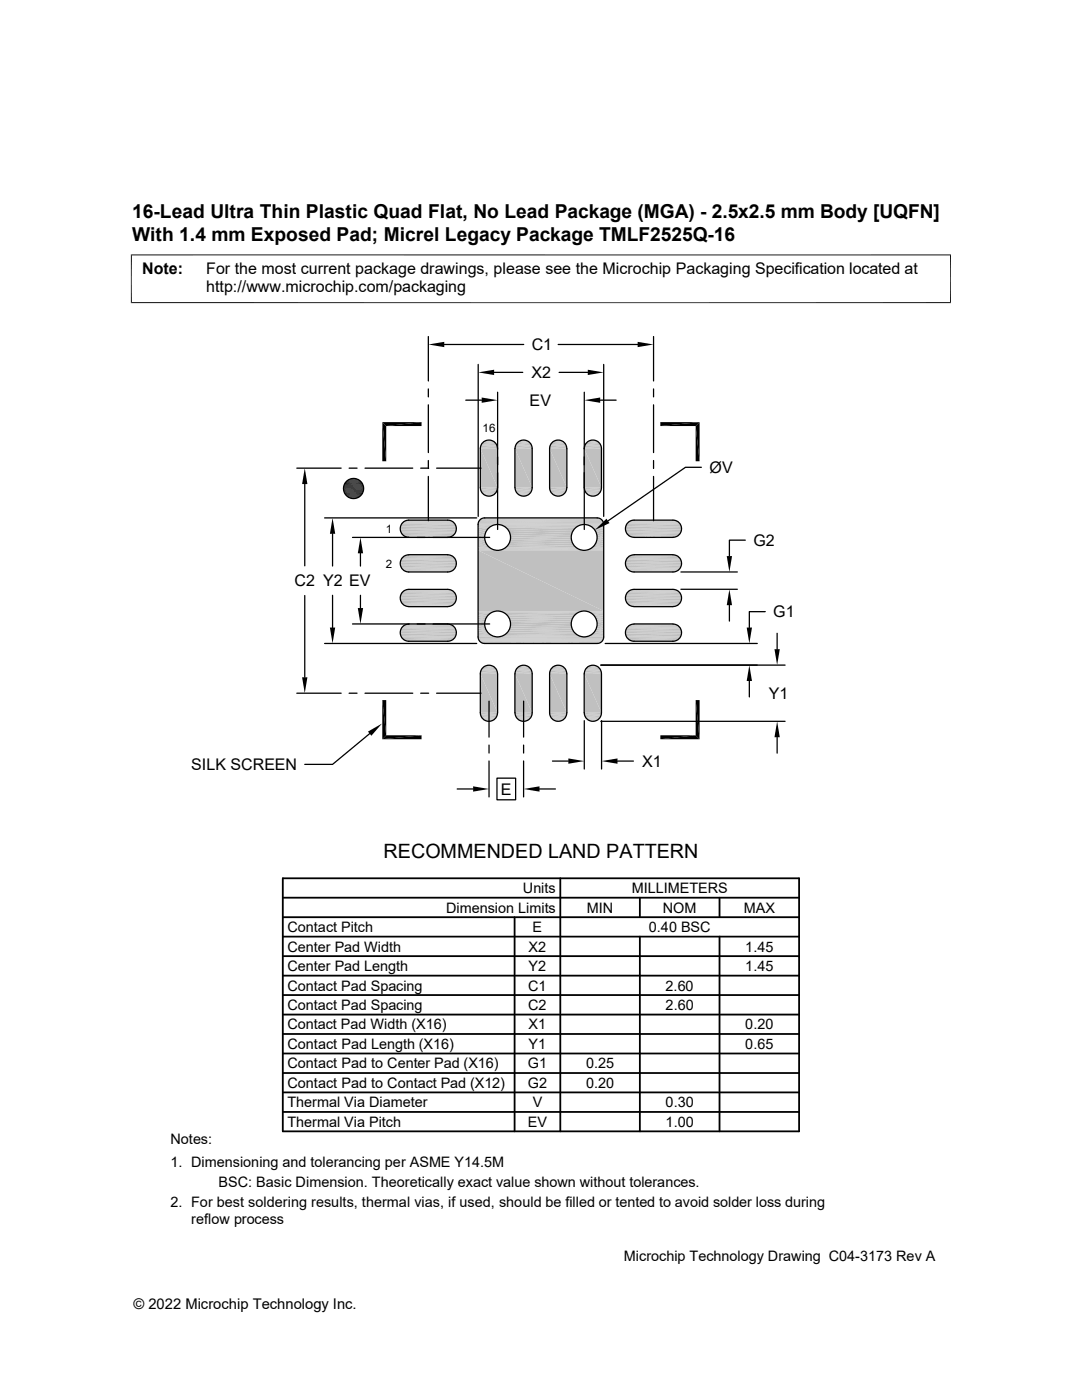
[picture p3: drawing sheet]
<svg xmlns="http://www.w3.org/2000/svg" width="216mm" height="279mm" viewBox="0 0 216 279" stroke-linecap="round" stroke-linejoin="round" font-family="sans-serif">
<g fill="#c0c0c0">
<path d="M117.8 87.9h1z"/>
<path d="M118.1 87.8l.7 .1z"/>
<path d="M110.9 87.9h1z"/>
<path d="M111.2 87.8l.7 .1z"/>
<path d="M104 87.9h.9z"/>
<path d="M104.3 87.8l.6 .1z"/>
<path d="M97.1 87.9h.9z"/>
<path d="M97.4 87.8l.6 .1z"/>
<path d="M117.5 88l.3-.1 1.3 .1z"/>
<path d="M117.8 87.9l1.3 .1z"/>
<path d="M110.6 88l.3-.1 1.3 .1z"/>
<path d="M110.9 87.9l1.3 .1z"/>
<path d="M103.7 88l.3-.1 1.2 .1z"/>
<path d="M104 87.9l1.2 .1z"/>
<path d="M96.8 88l.3-.1 1.2 .1z"/>
<path d="M97.1 87.9l1.2 .1z"/>
</g>
<path d="M117.3 88.1h2" fill="none" stroke="#c0c0c0" stroke-width=".2"/>
<path d="M117.5 88h1.6l.2 .2z" fill="#c0c0c0"/>
<path d="M110.3 88.1h2.1" fill="none" stroke="#c0c0c0" stroke-width=".2"/>
<path d="M110.6 88h1.6l.2 .2z" fill="#c0c0c0"/>
<path d="M103.4 88.1h2.1" fill="none" stroke="#c0c0c0" stroke-width=".2"/>
<path d="M103.7 88h1.5l.3 .2z" fill="#c0c0c0"/>
<path d="M96.5 88.1h2.1" fill="none" stroke="#c0c0c0" stroke-width=".2"/>
<path d="M96.8 88h1.5l.3 .2z" fill="#c0c0c0"/>
<path d="M96.3 88.3h2.5M103.2 88.3h2.5M110.1 88.3h2.6M117 88.3h2.6" fill="none" stroke="#c0c0c0" stroke-width=".21"/>
<path d="M96.1 88.5h2.9M103 88.5h2.9M109.9 88.5h3M116.8 88.5h3" fill="none" stroke="#c0c0c0" stroke-width=".25"/>
<path d="M95.9 89.1h3.4M95.9 88.8h3.3M102.8 89.1h3.4M102.9 88.8h3.2M109.7 89.1h3.4M109.8 88.8h3.2M116.6 89.1h3.4M116.7 88.8h3.2" fill="none" stroke="#c0c0c0" stroke-width=".3"/>
<path d="M95.8 89.4h3.5M102.7 89.4h3.5M109.7 89.4h3.4M116.6 89.4h3.4" fill="none" stroke="#c0c0c0" stroke-width=".32"/>
<g fill="#c0c0c0">
<path d="M116.6 89.5l3.4 7.8h-3.4z"/>
<path d="M116.6 89.5h3.4v7.8z"/>
<path d="M109.7 89.5l3.4 7.8h-3.4z"/>
<path d="M109.7 89.5h3.4v7.8z"/>
<path d="M102.7 89.5l3.5 7.8h-3.5z"/>
<path d="M102.7 89.5h3.5v7.8z"/>
<path d="M95.8 89.5l3.5 7.8h-3.5z"/>
<path d="M95.8 89.5h3.5v7.8z"/>
</g>
<path d="M95.8 97.5h3.5M95.9 97.8h3.4M102.7 97.5h3.5M102.8 97.8h3.4M109.7 97.5h3.4M109.7 97.8h3.4M116.6 97.5h3.4M116.6 97.8h3.4" fill="none" stroke="#c0c0c0" stroke-width=".32"/>
<path d="M95.9 98.1h3.3M102.9 98.1h3.2M109.8 98.1h3.2M116.7 98.1h3.2" fill="none" stroke="#c0c0c0" stroke-width=".28"/>
<path d="M96.1 98.3h2.9M103 98.3h2.9M109.9 98.3h3M116.8 98.3h3" fill="none" stroke="#c0c0c0" stroke-width=".25"/>
<path d="M96.3 98.6h2.5M103.2 98.6h2.5M110.1 98.6h2.6M117 98.6h2.6" fill="none" stroke="#c0c0c0" stroke-width=".23"/>
<path d="M117.3 98.7l1.8 .2h-1.6z" fill="#c0c0c0"/>
<path d="M117.3 98.8h2" fill="none" stroke="#c0c0c0" stroke-width=".2"/>
<path d="M110.3 98.7l1.9 .2h-1.6z" fill="#c0c0c0"/>
<path d="M110.3 98.8h2.1" fill="none" stroke="#c0c0c0" stroke-width=".2"/>
<path d="M103.4 98.7l1.8 .2h-1.5z" fill="#c0c0c0"/>
<path d="M103.4 98.8h2.1" fill="none" stroke="#c0c0c0" stroke-width=".2"/>
<path d="M96.5 98.7l1.8 .2h-1.5z" fill="#c0c0c0"/>
<path d="M96.5 98.8h2.1" fill="none" stroke="#c0c0c0" stroke-width=".2"/>
<g fill="#c0c0c0">
<path d="M117.5 98.9l1.3 .1z"/>
<path d="M117.5 98.9h1.6l-.3 .1z"/>
<path d="M110.6 98.9l1.3 .1z"/>
<path d="M110.6 98.9h1.6l-.3 .1z"/>
<path d="M103.7 98.9l1.2 .1z"/>
<path d="M103.7 98.9h1.5l-.3 .1z"/>
<path d="M96.8 98.9l1.2 .1z"/>
<path d="M96.8 98.9h1.5l-.3 .1z"/>
<path d="M117.8 99h.6z"/>
<path d="M117.8 99h1z"/>
<path d="M110.9 99h.6z"/>
<path d="M110.9 99h1z"/>
<path d="M104 99h.6z"/>
<path d="M104 99h.9z"/>
<path d="M97.1 99h.6z"/>
<path d="M97.1 99h.9z"/>
</g>
<g fill="none" stroke="#c0c0c0" stroke-width=".2">
<path d="M80.4 106.9h10.1M80.4 113.8h10.1M80.4 104.2h10.1M80.4 111.1h10.1M80.4 118h10.1M80.7 104h9.6M80.7 110.9h9.6M80.7 117.8h9.6M80.7 107.1h9.6M80.7 114h9.6M81 103.9h9M81 110.8h9"/>
<path d="M81 117.7h9M81 107.2h9M81 114.1h9M81.3 107.2h8.4M81.3 114.1h8.4M81.3 103.8h8.4M81.3 110.7h8.4M81.3 117.6h8.4M125.3 106.9h10.1M125.3 113.8h10.1M125.3 104.2h10.1M125.3 111.1h10.1"/>
<path d="M125.3 118h10.1M125.6 104h9.6M125.6 110.9h9.6M125.6 117.8h9.6M125.6 107.1h9.6M125.6 114h9.6M125.9 103.9h9M125.9 110.8h9M125.9 117.7h9M125.9 107.2h9M125.9 114.1h9M126.2 103.8h8.4"/>
<path d="M126.2 110.7h8.4M126.2 117.6h8.4M126.2 107.2h8.4M126.2 114.1h8.4M80.4 120.7h10.1M80.4 127.6h10.1M80.4 124.9h10.1M80.7 124.7h9.6M80.7 120.9h9.6M80.7 127.8h9.6M81 124.6h9M81 121h9"/>
<path d="M81 127.9h9M81.3 121.1h8.4M81.3 128h8.4M81.3 124.5h8.4M125.3 120.7h10.1M125.3 127.6h10.1M125.3 124.9h10.1M125.6 124.7h9.6M125.6 120.9h9.6M125.6 127.8h9.6M125.9 124.6h9M125.9 121h9"/>
<path d="M125.9 127.9h9M126.2 124.5h8.4M126.2 121.1h8.4M126.2 128h8.4"/>
</g>
<path d="M80.2 113.6h10.5M80.2 104.4h10.5M80.2 118.2h10.5M125.1 113.6h10.6M125.1 104.4h10.6M125.1 118.2h10.6M80.2 127.4h10.5M125.1 127.4h10.6" fill="none" stroke="#c0c0c0" stroke-width=".23"/>
<path d="M80 104.6h10.9M80 118.4h10.9M80 113.3h10.9M124.9 113.3h10.9M124.9 104.6h10.9M124.9 118.4h10.9M80 127.2h10.9M124.9 127.2h10.9" fill="none" stroke="#c0c0c0" stroke-width=".28"/>
<g fill="none" stroke="#c0c0c0" stroke-width=".3">
<path d="M79.9 106.2h11.1M79.9 113.1h11.1M79.9 120h11.1M79.9 104.9h11.1M79.9 111.8h11.1M79.9 118.7h11.1M124.8 104.9h11.1M124.8 111.8h11.1M124.8 118.7h11.1M124.8 106.2h11.1M124.8 113.1h11.1M124.8 120h11.1"/>
<path d="M79.9 126.9h11.1M79.9 125.6h11.1M124.8 125.6h11.1M124.8 126.9h11.1"/>
</g>
<g fill="none" stroke="#c0c0c0" stroke-width=".32">
<path d="M79.9 105.2h11.2M79.9 112.1h11.2M79.9 119h11.2M79.9 105.5h11.2M79.9 105.8h11.2M79.9 112.4h11.2M79.9 112.7h11.2M79.9 119.3h11.2M79.9 119.7h11.2M124.8 105.2h11.2M124.8 112.1h11.2M124.8 119h11.2"/>
<path d="M124.8 105.5h11.2M124.8 105.8h11.2M124.8 112.4h11.2M124.8 112.7h11.2M124.8 119.3h11.2M124.8 119.7h11.2M79.9 125.9h11.2M79.9 126.2h11.2M79.9 126.6h11.2M124.8 125.9h11.2M124.8 126.2h11.2M124.8 126.6h11.2"/>
</g>
<g fill="none" stroke="#c0c0c0" stroke-width=".25">
<path d="M80 111.5h10.9M80 106.4h10.9M80.2 106.7h10.5M80.2 111.3h10.5M124.9 106.4h10.9M124.9 111.5h10.9M125.1 106.7h10.6M125.1 111.3h10.6M80 125.3h10.9M80 120.2h10.9M80.2 120.5h10.5M80.2 125.1h10.5"/>
<path d="M124.9 120.2h10.9M124.9 125.3h10.9M125.1 120.5h10.6M125.1 125.1h10.6"/>
</g>
<g fill="#c0c0c0">
<path d="M117.8 132.8h1z"/>
<path d="M118.1 132.7l.7 .1z"/>
<path d="M110.9 132.8h1z"/>
<path d="M111.2 132.7l.7 .1z"/>
<path d="M104 132.8h.9z"/>
<path d="M104.3 132.7l.6 .1z"/>
<path d="M97.1 132.8h.9z"/>
<path d="M97.4 132.7l.6 .1z"/>
<path d="M117.5 132.9l.3-.1 1.3 .1z"/>
<path d="M117.8 132.8l1.3 .1z"/>
<path d="M110.6 132.9l.3-.1 1.3 .1z"/>
<path d="M110.9 132.8l1.3 .1z"/>
<path d="M103.7 132.9l.3-.1 1.2 .1z"/>
<path d="M104 132.8l1.2 .1z"/>
<path d="M96.8 132.9l.3-.1 1.2 .1z"/>
<path d="M97.1 132.8l1.2 .1z"/>
</g>
<path d="M117.3 133h2" fill="none" stroke="#c0c0c0" stroke-width=".2"/>
<path d="M117.5 132.9h1.6l.2 .2z" fill="#c0c0c0"/>
<path d="M110.3 133h2.1" fill="none" stroke="#c0c0c0" stroke-width=".2"/>
<path d="M110.6 132.9h1.6l.2 .2z" fill="#c0c0c0"/>
<path d="M103.4 133h2.1" fill="none" stroke="#c0c0c0" stroke-width=".2"/>
<path d="M103.7 132.9h1.5l.3 .2z" fill="#c0c0c0"/>
<path d="M96.5 133h2.1" fill="none" stroke="#c0c0c0" stroke-width=".2"/>
<path d="M96.8 132.9h1.5l.3 .2z" fill="#c0c0c0"/>
<path d="M96.3 133.2h2.5M103.2 133.2h2.5M110.1 133.2h2.6M117 133.2h2.6" fill="none" stroke="#c0c0c0" stroke-width=".23"/>
<path d="M96.1 133.4h2.9M103 133.4h2.9M109.9 133.4h3M116.8 133.4h3" fill="none" stroke="#c0c0c0" stroke-width=".25"/>
<path d="M95.9 133.7h3.3M102.9 133.7h3.2M109.8 133.7h3.2M116.7 133.7h3.2" fill="none" stroke="#c0c0c0" stroke-width=".28"/>
<path d="M95.8 134.3h3.5M95.9 134h3.4M102.7 134.3h3.5M102.8 134h3.4M109.7 134.3h3.4M109.7 134h3.4M116.6 134.3h3.4M116.6 134h3.4" fill="none" stroke="#c0c0c0" stroke-width=".32"/>
<g fill="#c0c0c0">
<path d="M116.6 134.5l3.4 7.7h-3.4z"/>
<path d="M116.6 134.5h3.4v7.7z"/>
<path d="M109.7 134.5l3.4 7.7h-3.4z"/>
<path d="M109.7 134.5h3.4v7.7z"/>
<path d="M102.7 134.5l3.5 7.7h-3.5z"/>
<path d="M102.7 134.5h3.5v7.7z"/>
<path d="M95.8 134.5l3.5 7.7h-3.5z"/>
<path d="M95.8 134.5h3.5v7.7z"/>
</g>
<path d="M95.8 142.4h3.5M102.7 142.4h3.5M109.7 142.4h3.4M116.6 142.4h3.4" fill="none" stroke="#c0c0c0" stroke-width=".32"/>
<path d="M95.9 142.7h3.4M95.9 143h3.3M102.8 142.7h3.4M102.9 143h3.2M109.7 142.7h3.4M109.8 143h3.2M116.6 142.7h3.4M116.7 143h3.2" fill="none" stroke="#c0c0c0" stroke-width=".3"/>
<path d="M96.1 143.3h2.9M103 143.3h2.9M109.9 143.3h3M116.8 143.3h3" fill="none" stroke="#c0c0c0" stroke-width=".25"/>
<path d="M96.3 143.5h2.5M103.2 143.5h2.5M110.1 143.5h2.6M117 143.5h2.6" fill="none" stroke="#c0c0c0" stroke-width=".21"/>
<path d="M117.3 143.6l1.8 .2h-1.6z" fill="#c0c0c0"/>
<path d="M117.3 143.7h2" fill="none" stroke="#c0c0c0" stroke-width=".2"/>
<path d="M110.3 143.6l1.9 .2h-1.6z" fill="#c0c0c0"/>
<path d="M110.3 143.7h2.1" fill="none" stroke="#c0c0c0" stroke-width=".2"/>
<path d="M103.4 143.6l1.8 .2h-1.5z" fill="#c0c0c0"/>
<path d="M103.4 143.7h2.1" fill="none" stroke="#c0c0c0" stroke-width=".2"/>
<path d="M96.5 143.6l1.8 .2h-1.5z" fill="#c0c0c0"/>
<path d="M96.5 143.7h2.1" fill="none" stroke="#c0c0c0" stroke-width=".2"/>
<g fill="#c0c0c0">
<path d="M117.5 143.8l1.3 .1z"/>
<path d="M117.5 143.8h1.6l-.3 .1z"/>
<path d="M110.6 143.8l1.3 .1z"/>
<path d="M110.6 143.8h1.6l-.3 .1z"/>
<path d="M103.7 143.8l1.2 .1z"/>
<path d="M103.7 143.8h1.5l-.3 .1z"/>
<path d="M96.8 143.8l1.2 .1z"/>
<path d="M96.8 143.8h1.5l-.3 .1z"/>
<path d="M117.8 143.9l.6 .1z"/>
<path d="M117.8 143.9h1z"/>
<path d="M110.9 143.9l.6 .1z"/>
<path d="M110.9 143.9h1z"/>
<path d="M104 143.9l.6 .1z"/>
<path d="M104 143.9h.9z"/>
<path d="M97.1 143.9l.6 .1z"/>
<path d="M97.1 143.9h.9z"/>
</g>
<g fill="none" stroke="#c0c0c0" stroke-width=".2">
<path d="M95.4 104.7h25.1M95.4 104.8h3.4M95.4 104.9h3M95.5 104.1h24.9M95.6 103.9h24.7M95.7 103.7h24.5M95.9 103.6h24.1M96.1 103.5h23.7M96.2 103.4h23.4M96.5 103.4h22.9M99.7 104.8h16.4M100.2 104.9h15.5"/>
<path d="M117 104.8h3.5M117.5 104.9h3"/>
</g>
<path d="M95.4 104.3h25" fill="none" stroke="#c0c0c0" stroke-width=".23"/>
<path d="M95.4 104.5h25.1" fill="none" stroke="#c0c0c0" stroke-width=".21"/>
<path d="M95.4 105.1h2.6M100.6 105.1h14.7M117.9 105.1h2.6" fill="none" stroke="#c0c0c0" stroke-width=".25"/>
<path d="M101 105.4h13.9M118.2 105.4h2.3" fill="none" stroke="#c0c0c0" stroke-width=".32"/>
<path d="M95.4 105.3l1.9 .3h-1.9z" fill="#c0c0c0"/>
<path d="M95.4 105.4h2.2" fill="none" stroke="#c0c0c0" stroke-width=".32"/>
<g fill="#c0c0c0">
<path d="M118.6 105.6l1.9 .4h-1.7z"/>
<path d="M118.6 105.6h1.9v.4z"/>
</g>
<path d="M101.3 105.8h13.3" fill="none" stroke="#c0c0c0" stroke-width=".38"/>
<g fill="#c0c0c0">
<path d="M95.4 105.6l1.6 .4h-1.6z"/>
<path d="M95.4 105.6h1.9l-.3 .4z"/>
<path d="M118.8 106l1.7 .4h-1.5z"/>
<path d="M118.8 106h1.7v.4z"/>
</g>
<path d="M101.5 106.2h12.8" fill="none" stroke="#c0c0c0" stroke-width=".4"/>
<g fill="#c0c0c0">
<path d="M95.4 106l1.5 .4h-1.5z"/>
<path d="M95.4 106h1.6l-.1 .4z"/>
<path d="M119 106.4l1.5 .4h-1.4z"/>
<path d="M119 106.4h1.5v.4z"/>
</g>
<path d="M101.7 106.6h12.4" fill="none" stroke="#c0c0c0" stroke-width=".44"/>
<g fill="#c0c0c0">
<path d="M95.4 106.4l1.3 .4h-1.3z"/>
<path d="M95.4 106.4h1.5l-.2 .4z"/>
<path d="M119.1 106.8l1.4 .5h-1.3z"/>
<path d="M119.1 106.8h1.4v.5z"/>
</g>
<path d="M101.8 107h12.2" fill="none" stroke="#c0c0c0" stroke-width=".44"/>
<g fill="#c0c0c0">
<path d="M95.4 106.8l1.3 .5h-1.3z"/>
<path d="M95.4 106.8h1.3v.5z"/>
<path d="M119.2 107.3l1.3 .4h-1.4z"/>
<path d="M119.2 107.3h1.3v.4z"/>
</g>
<path d="M101.8 107.5h12.2" fill="none" stroke="#c0c0c0" stroke-width=".44"/>
<g fill="#c0c0c0">
<path d="M95.4 107.3l1.3 .4h-1.3z"/>
<path d="M95.4 107.3h1.3v.4z"/>
<path d="M119.1 107.7l1.4 .4h-1.5z"/>
<path d="M119.1 107.7h1.4v.4z"/>
</g>
<path d="M101.7 107.9h12.4" fill="none" stroke="#c0c0c0" stroke-width=".44"/>
<g fill="#c0c0c0">
<path d="M95.4 107.7l1.5 .4h-1.5z"/>
<path d="M95.4 107.7h1.3l.2 .4z"/>
<path d="M119 108.1l1.5 .4h-1.7z"/>
<path d="M119 108.1h1.5v.4z"/>
</g>
<path d="M101.5 108.3h12.8" fill="none" stroke="#c0c0c0" stroke-width=".4"/>
<g fill="#c0c0c0">
<path d="M95.4 108.1l1.6 .4h-1.6z"/>
<path d="M95.4 108.1h1.5l.1 .4z"/>
<path d="M118.8 108.5l1.7 .4h-1.9z"/>
<path d="M118.8 108.5h1.7v.4z"/>
</g>
<path d="M101.3 108.7h13.3" fill="none" stroke="#c0c0c0" stroke-width=".38"/>
<g fill="#c0c0c0">
<path d="M95.4 108.5l1.9 .4h-1.9z"/>
<path d="M95.4 108.5h1.6l.3 .4z"/>
</g>
<path d="M118.2 109.1h2.3" fill="none" stroke="#c0c0c0" stroke-width=".32"/>
<path d="M118.6 108.9h1.9v.3z" fill="#c0c0c0"/>
<path d="M95.4 109.1h2.2M101 109.1h13.9" fill="none" stroke="#c0c0c0" stroke-width=".32"/>
<path d="M95.4 109.4h2.6M100.6 109.4h14.7M117.9 109.4h2.6" fill="none" stroke="#c0c0c0" stroke-width=".25"/>
<path d="M95.4 109.6h3M95.4 109.7h3.4M95.4 109.8h25.1M99.7 109.7h16.4M100.2 109.6h15.5M117 109.7h3.5M117.5 109.6h3" fill="none" stroke="#c0c0c0" stroke-width=".2"/>
<g fill="#c0c0c0">
<path d="M95.4 109.8l25.1 12.1h-25.1z"/>
<path d="M95.4 109.8h25.1v12.1z"/>
</g>
<path d="M95.4 122h25.1M95.4 122h3.4M95.4 122.2h3M99.7 122h16.4M100.2 122.2h15.5M117 122h3.5M117.5 122.2h3" fill="none" stroke="#c0c0c0" stroke-width=".2"/>
<path d="M95.4 122.4h2.6M100.6 122.4h14.7M117.9 122.4h2.6" fill="none" stroke="#c0c0c0" stroke-width=".25"/>
<path d="M101 122.7h13.9M118.2 122.7h2.3" fill="none" stroke="#c0c0c0" stroke-width=".32"/>
<path d="M95.4 122.5l1.9 .4h-1.9z" fill="#c0c0c0"/>
<path d="M95.4 122.7h2.2" fill="none" stroke="#c0c0c0" stroke-width=".32"/>
<g fill="#c0c0c0">
<path d="M118.6 122.9l1.9 .3h-1.7z"/>
<path d="M118.6 122.9h1.9v.3z"/>
</g>
<path d="M101.3 123h13.3" fill="none" stroke="#c0c0c0" stroke-width=".38"/>
<g fill="#c0c0c0">
<path d="M95.4 122.9l1.6 .3h-1.6z"/>
<path d="M95.4 122.9h1.9l-.3 .3z"/>
<path d="M118.8 123.2l1.7 .4h-1.5z"/>
<path d="M118.8 123.2h1.7v.4z"/>
</g>
<path d="M101.5 123.4h12.8" fill="none" stroke="#c0c0c0" stroke-width=".4"/>
<g fill="#c0c0c0">
<path d="M95.4 123.2l1.5 .4h-1.5z"/>
<path d="M95.4 123.2h1.6l-.1 .4z"/>
<path d="M119 123.6l1.5 .5h-1.4z"/>
<path d="M119 123.6h1.5v.5z"/>
</g>
<path d="M101.7 123.9h12.4" fill="none" stroke="#c0c0c0" stroke-width=".44"/>
<g fill="#c0c0c0">
<path d="M95.4 123.6l1.3 .5h-1.3z"/>
<path d="M95.4 123.6h1.5l-.2 .5z"/>
<path d="M119.1 124.1l1.4 .4h-1.3z"/>
<path d="M119.1 124.1h1.4v.4z"/>
</g>
<path d="M101.8 124.3h12.2" fill="none" stroke="#c0c0c0" stroke-width=".44"/>
<g fill="#c0c0c0">
<path d="M95.4 124.1l1.3 .4h-1.3z"/>
<path d="M95.4 124.1h1.3v.4z"/>
<path d="M119.2 124.5l1.3 .5h-1.4z"/>
<path d="M119.2 124.5h1.3v.5z"/>
</g>
<path d="M101.8 124.7h12.2" fill="none" stroke="#c0c0c0" stroke-width=".44"/>
<g fill="#c0c0c0">
<path d="M95.4 124.5l1.3 .5h-1.3z"/>
<path d="M95.4 124.5h1.3v.5z"/>
<path d="M119.1 125l1.4 .4h-1.5z"/>
<path d="M119.1 125h1.4v.4z"/>
</g>
<path d="M101.7 125.2h12.4" fill="none" stroke="#c0c0c0" stroke-width=".44"/>
<g fill="#c0c0c0">
<path d="M95.4 125l1.5 .4h-1.5z"/>
<path d="M95.4 125h1.3l.2 .4z"/>
<path d="M119 125.4l1.5 .4h-1.7z"/>
<path d="M119 125.4h1.5v.4z"/>
</g>
<path d="M101.5 125.6h12.8" fill="none" stroke="#c0c0c0" stroke-width=".4"/>
<g fill="#c0c0c0">
<path d="M95.4 125.4l1.6 .4h-1.6z"/>
<path d="M95.4 125.4h1.5l.1 .4z"/>
<path d="M118.8 125.8l1.7 .4h-1.9z"/>
<path d="M118.8 125.8h1.7v.4z"/>
</g>
<path d="M101.3 126h13.3" fill="none" stroke="#c0c0c0" stroke-width=".38"/>
<g fill="#c0c0c0">
<path d="M95.4 125.8l1.9 .4h-1.9z"/>
<path d="M95.4 125.8h1.6l.3 .4z"/>
</g>
<path d="M118.2 126.4h2.3" fill="none" stroke="#c0c0c0" stroke-width=".32"/>
<path d="M118.6 126.2h1.9v.3z" fill="#c0c0c0"/>
<path d="M95.4 126.4h2.2M101 126.4h13.9" fill="none" stroke="#c0c0c0" stroke-width=".32"/>
<path d="M95.4 126.6h2.6M100.6 126.6h14.7M117.9 126.6h2.6" fill="none" stroke="#c0c0c0" stroke-width=".25"/>
<g fill="none" stroke="#c0c0c0" stroke-width=".2">
<path d="M95.4 126.9h3M95.4 127h3.4M95.4 127.1h25.1M95.4 127.4h25M95.4 127.5h25M95.5 127.6h24.9M95.5 127.7h24.9M95.6 127.8h24.7M95.6 127.9h24.6M95.7 128h24.5M95.8 128.1h24.3M95.9 128.2h24.1"/>
<path d="M96 128.2h23.9M96.1 128.3h23.7M96.3 128.4h23.3M96.4 128.4h23M99.7 127h16.4M100.2 126.9h15.5M117 127h3.5M117.5 126.9h3"/>
</g>
<path d="M95.4 127.2h25.1" fill="none" stroke="#c0c0c0" stroke-width=".21"/>
<g fill="none" stroke="#000" stroke-width=".25">
<path d="M85.5 67.2v8.8M85.5 77.6v1.6M88.6 68.7h15.9M92.9 79.9h3.2M95.4 72.7v30.4M98.6 74.3h5.7M99.3 78.3v27.4M111.4 68.7h15.8M111.6 74.3h5.7M116.6 78.3v27.4M119.8 79.9h3.1M120.5 72.7v30.4"/>
<path d="M130.4 67.2v8.8M130.4 77.6v1.6M59.2 93.4h8.9M60.8 96.6v16.3M69.7 93.4h1.5M72.8 93.4h9.6M83.9 93.4h1.6M85.5 80.8v9.5M85.5 91.9v1.6M85.5 95.1v8.8M87.1 93.4h8.9M99.3 89.5a1.71 1.71 0 0 0-1.7-1.7 1.71 1.71 0 0 0-1.8 1.7v7.8a1.71 1.71 0 0 0 1.8 1.7 1.71 1.71 0 0 0 1.7-1.7"/>
<path d="M103.1 88.5a1.72 1.72 0 0 1 1.9-.6 1.72 1.72 0 0 1 1.2 1.6v7.8a1.73 1.73 0 0 1-1.7 1.7 1.73 1.73 0 0 1-1.8-1.7l.1-7.8zM113.1 89.5a1.71 1.71 0 0 0-1.7-1.7 1.71 1.71 0 0 0-1.7 1.7v7.8a1.71 1.71 0 0 0 1.7 1.7 1.71 1.71 0 0 0 1.7-1.7M113.1 89.5v7.8M116.6 89.5a1.71 1.71 0 0 1 1.7-1.7 1.71 1.71 0 0 1 1.7 1.7v7.8a1.71 1.71 0 0 1-1.7 1.7 1.71 1.71 0 0 1-1.7-1.7M130.4 80.8v9.5M130.4 91.9v1.6M130.4 95.1v8.8M140 93.3h-3.2l-15.5 10.6M60.8 118.9v16.3M64.8 103.4h30.3M66.4 106.5v6.5M66.4 118.8v6.4"/>
<path d="M70.3 107.3h27.4M71.9 110.4v2.6M71.9 118.8v2.5M80.6 117.9l1-.3h7.7a1.73 1.73 0 0 1 1.8 1.7 1.73 1.73 0 0 1-1.8 1.8h-7.7a1.72 1.72 0 0 1-1.7-1.2 1.72 1.72 0 0 1 .7-2zM81.6 110.7h7.7M81.6 107.2a1.71 1.71 0 0 1-1.7-1.7 1.71 1.71 0 0 1 1.7-1.7h7.7a1.71 1.71 0 0 1 1.8 1.7 1.71 1.71 0 0 1-1.8 1.7M81.6 110.7a1.71 1.71 0 0 0-1.7 1.7 1.71 1.71 0 0 0 1.7 1.8h7.7a1.71 1.71 0 0 0 1.8-1.8 1.71 1.71 0 0 0-1.8-1.7M95.8 103.7l.9-.3h22.5a1.3 1.3 0 0 1 1.3 1.2v22.5a1.3 1.3 0 0 1-1.3 1.3h-22.5a1.3 1.3 0 0 1-1.3-1.3v-22.5zM125.5 117.9l1-.3h7.8a1.71 1.71 0 0 1 1.7 1.7 1.71 1.71 0 0 1-1.7 1.8h-7.8a1.72 1.72 0 0 1-1.6-1.2 1.72 1.72 0 0 1 .6-2zM125.5 104.1l1-.3h7.8a1.71 1.71 0 0 1 1.7 1.7 1.71 1.71 0 0 1-1.7 1.7h-7.8a1.72 1.72 0 0 1-1.6-1.2 1.72 1.72 0 0 1 .6-1.9zM126.5 110.7a1.71 1.71 0 0 0-1.7 1.7 1.71 1.71 0 0 0 1.7 1.8h7.8a1.71 1.71 0 0 0 1.7-1.8 1.71 1.71 0 0 0-1.7-1.7M126.5 110.7h7.8"/>
<path d="M135.9 114.2h11.2M135.9 117.6h11.2M148.7 107.8h-3.2v3.2M59.2 138.3h8.9M64.8 128.4h30.3M69.7 138.3h1.5M70.3 124.5h27.4M72.8 138.3h9.6M81.6 124.5a1.71 1.71 0 0 0-1.7 1.8 1.71 1.71 0 0 0 1.7 1.7h7.7a1.71 1.71 0 0 0 1.8-1.7 1.71 1.71 0 0 0-1.8-1.8M83.9 138.3h1.6M87.1 138.3h8.9M96.5 133.1a1.75 1.75 0 0 1 2.8 1.4v7.7a1.71 1.71 0 0 1-1.7 1.8 1.71 1.71 0 0 1-1.8-1.8v-7.7l.2-.8z"/>
<path d="M97.6 139.9v7.2M103.5 133.1a1.73 1.73 0 0 1 2.7 1.4v7.7a1.71 1.71 0 0 1-1.7 1.8 1.71 1.71 0 0 1-1.7-1.8v-7.7l.2-.8zM104.5 139.9v7.2M113.1 134.5a1.71 1.71 0 0 0-1.7-1.7 1.71 1.71 0 0 0-1.7 1.7v7.7a1.71 1.71 0 0 0 1.7 1.8 1.71 1.71 0 0 0 1.7-1.8M113.1 134.5v7.7M117.3 133.1a1.73 1.73 0 0 1 2.7 1.4v7.7a1.71 1.71 0 0 1-1.7 1.8 1.71 1.71 0 0 1-1.7-1.8v-7.7l.2-.8zM119.9 132.7h36.8M120.8 128.4h30.3M126.5 124.5a1.71 1.71 0 0 0-1.7 1.8 1.71 1.71 0 0 0 1.7 1.7h7.8a1.71 1.71 0 0 0 1.7-1.7 1.71 1.71 0 0 0-1.7-1.8M126.5 124.5h7.8M145.5 120.8v3.2M149.5 135.9v3.2"/>
<path d="M152.7 122.1h-3.2v3.1M155.1 126.4v3.2M73.8 146.4l-7.4 6.1h-5.6M91.2 157.5h3.2M97.6 148.7v1.6M97.6 151.9v7.1M99.2 155.3h3.7v4.3h-3.7zM104.5 148.7v1.6M104.5 151.9v7.1M107.7 157.5h3.1M110.2 151.9h3.2M116.6 143.8v9.7"/>
<path d="M119.9 144h36.8M120 143.8v9.7M123.2 151.9h3.2M155.1 147.1v3.2"/>
<circle cx="70.5" cy="97.5" r="2.01"/>
<circle cx="99.3" cy="107.3" r="2.58"/>
<circle cx="116.6" cy="107.3" r="2.58"/>
<circle cx="99.3" cy="124.5" r="2.58"/>
<circle cx="116.6" cy="124.5" r="2.58"/>
</g>
<g fill="none" stroke="#000" stroke-width=".36">
<path d="M56.4 179.2h103M56.4 175.3h103v50.5h-103zM111.8 175.3v50.5M127.7 179.2v3.8M143.6 179.2v3.8M56.4 183h103M56.4 190.8h103M56.4 186.9h103M56.4 194.7h103M56.4 198.6h103M102.7 183v42.8M127.7 186.9v38.9"/>
<path d="M143.6 186.9v38.9M56.4 202.5h103M56.4 206.4h103M56.4 218h103M56.4 210.2h103M56.4 214.1h103M56.4 221.9h103"/>
</g>
<g fill="#000">
<path d="M85.5 68.7l3.1-.5v1.1zM96.1 79.3l3.2 .6-3.2 .5zM95.4 74.3l3.2-.5v1zM117.3 73.8l3.2 .5-3.2 .5zM116.6 79.9l3.2-.6v1.1zM127.2 68.2l3.2 .5-3.2 .6zM60.8 93.4l.5 3.2h-1zM69.5 99.3h1.9zM69.7 95.7h1.8zM69.7 99.3l1.5 .1zM69.7 99.3h1.7zM69.7 95.7h1.7z"/>
<path d="M69.9 95.6l1.5 .1zM69.9 99.4l1.1 .1zM69.9 99.4h1.3zM69.9 95.6h1.3zM70.1 95.5l1.1 .1zM70.1 99.5h.7zM70.1 99.5h.9zM70.1 95.5h.9zM70.3 95.5h.7zM70.3 99.5h.5zM70.3 95.5h.5zM76.3 84.2l.8 7.9h-.8z"/>
<path d="M76.3 84.2h7.8l-7 .8zM76.3 84.2l.8 .8v7.1zM77.1 85l7-.8v.8zM131.8 84.2h7.8l-7.8 .8zM131.8 85l7.8-.8-.8 .8zM138.8 85l.8 7.1h-.8zM138.8 85l.8-.8v7.9zM66.4 103.4l.5 3.1h-1.1zM71.9 107.3l.6 3.1h-1.1zM118.7 105.8l2.3-2.3 .6 .9zM145 111h1.1l-.6 3.2zM60.3 135.2h1l-.5 3.1z"/>
<path d="M65.8 125.2h1.1l-.5 3.2zM71.4 121.3h1.1l-.6 3.2zM138.8 139.7l.8 7.8-.8-.8zM138.8 139.7h.8v7.8zM145.5 117.6l.6 3.2h-1.1zM149.5 132.7l.6 3.2h-1.1zM149 125.2h1.1l-.6 3.2zM154.5 129.6h1.1l-.5 3.1zM73.4 146l2.8-1.6-2.1 2.4zM76.3 139.7l.8 7-.8 .8zM76.3 139.7h.8v7zM76.3 147.5l7.8-.8v.8z"/>
<path d="M76.3 147.5l.8-.8h7zM94.4 156.9l3.2 .6-3.2 .5zM104.5 157.5l3.2-.6v1.1zM113.4 151.4l3.2 .5-3.2 .5zM120 151.9l3.2-.5v1zM131.8 146.7h7l-7 .8zM131.8 147.5l7-.8 .8 .8zM155.1 144l.5 3.1h-1.1z"/>
</g>
<g fill="none" stroke="#000" stroke-width=".2">
<path d="M26.1 50.9h163.7M26.2 50.8v9.7M189.7 50.8v9.7M26.1 60.4h163.7M68.5 97.2h4.1M68.5 97.4h4.1M68.5 97.6h4.1M68.5 97.8h4.1M68.6 98h3.9M68.6 97h3.9M68.6 96.8h3.9M68.6 98.2h3.9"/>
<path d="M68.7 98.3h3.7M68.7 96.6h3.7M68.7 96.5h3.6M68.7 98.5h3.6M68.9 98.7h3.4M68.9 96.3h3.4M68.9 96.2h3.2M68.9 98.8h3.2M69.1 99h2.9M69.1 96h2.9M69.2 95.9h2.7M69.2 99.1h2.7"/>
<path d="M69.4 99.2h2.3M69.4 95.8h2.3M69.5 95.7h2M69.5 99.3h2"/>
</g>
<text font-size="3.9" x="76.5" y="171.1">RECOMMENDED LAND PATTERN</text>
<g font-size="3.8">
<text x="26.4" y="43.5">16-Lead Ultra Thin Plastic Quad Flat, No Lead Package (MGA) - 2.5x2.5 mm Body [UQFN]</text>
<text x="26.4" y="48">With 1.4 mm Exposed Pad; Micrel Legacy Package TMLF2525Q-16</text>
</g>
<g font-size="3.2">
<text x="28.4" y="54.6">Note:</text>
<text x="41.1" y="58.3">http://www.microchip.com/packaging</text>
<text x="41.1" y="54.6">For the most current package drawings, please see the Microchip Packaging Specification located at</text>
<text x="106.1" y="69.9">C1</text>
<text x="106.1" y="75.5">X2</text>
<text x="105.7" y="81">EV</text>
<text x="141.6" y="94.3">ØV</text>
<text x="150.3" y="108.9">G2</text>
<text x="58.8" y="117">C2 Y2 EV</text>
<text x="154.3" y="123.2">G1</text>
<text x="153.4" y="139.5">Y1</text>
<text x="38.2" y="153.7">SILK SCREEN</text>
<text x="128.1" y="153">X1</text>
<text x="99.9" y="158.6">E</text>
</g>
<g font-size="2.9">
<text x="104.3" y="178.2">Units</text>
<text x="126" y="178.2">MILLIMETERS</text>
<text x="89" y="182.1">Dimension Limits</text>
<text x="117.1" y="182.1">MIN</text>
<text x="132.3" y="182.1">NOM</text>
<text x="148.4" y="182.1">MAX</text>
<text x="57.3" y="189.9">Center Pad Width</text>
<text x="57.3" y="186">Contact Pitch</text>
<text x="105.5" y="189.9">X2</text>
<text x="106.3" y="186">E</text>
<text x="129.5" y="186">0.40 BSC</text>
<text x="148.7" y="189.9">1.45</text>
<text x="57.3" y="193.8">Center Pad Length</text>
<text x="57.3" y="197.7">Contact Pad Spacing</text>
<text x="105.4" y="197.7">C1</text>
<text x="105.5" y="193.8">Y2</text>
<text x="132.8" y="197.7">2.60</text>
<text x="148.7" y="193.8">1.45</text>
<text x="57.3" y="201.6">Contact Pad Spacing</text>
<text x="105.4" y="201.6">C2</text>
<text x="132.8" y="201.6">2.60</text>
<text x="57.3" y="209.3">Contact Pad Length (X16)</text>
<text x="57.3" y="205.4">Contact Pad Width (X16)</text>
<text x="105.5" y="209.3">Y1</text>
<text x="105.5" y="205.4">X1</text>
<text x="148.7" y="209.3">0.65</text>
<text x="148.7" y="205.4">0.20</text>
<text x="57.3" y="213.2">Contact Pad to Center Pad (X16)</text>
<text x="105.3" y="213.2">G1</text>
<text x="116.9" y="213.2">0.25</text>
<text x="57.3" y="217.1">Contact Pad to Contact Pad (X12)</text>
<text x="57.3" y="221">Thermal Via Diameter</text>
<text x="105.3" y="217.1">G2</text>
<text x="106.3" y="221">V</text>
<text x="116.9" y="217.1">0.20</text>
<text x="132.8" y="221">0.30</text>
<text x="57.3" y="224.9">Thermal Via Pitch</text>
<text x="105.3" y="224.9">EV</text>
<text x="132.8" y="224.9">1.00</text>
<text x="34" y="228.3">Notes:</text>
<text x="34" y="232.9">1. Dimensioning and tolerancing per ASME Y14.5M</text>
<text x="43.6" y="236.9">BSC: Basic Dimension. Theoretically exact value shown without tolerances.</text>
<text x="34" y="241">2. For best soldering results, thermal vias, if used, should be filled or tented to avoid solder loss during</text>
<text x="38.1" y="244.3">reflow process</text>
<text x="124.5" y="251.7">Microchip Technology Drawing C04-3173 Rev A</text>
<text x="26.6" y="261.3">© 2022 Microchip Technology Inc.</text>
</g>
<g font-size="2.3">
<text x="96.3" y="86.2">16</text>
<text x="77" y="106.3">1</text>
<text x="77" y="113.3">2</text>
</g>
</svg>
